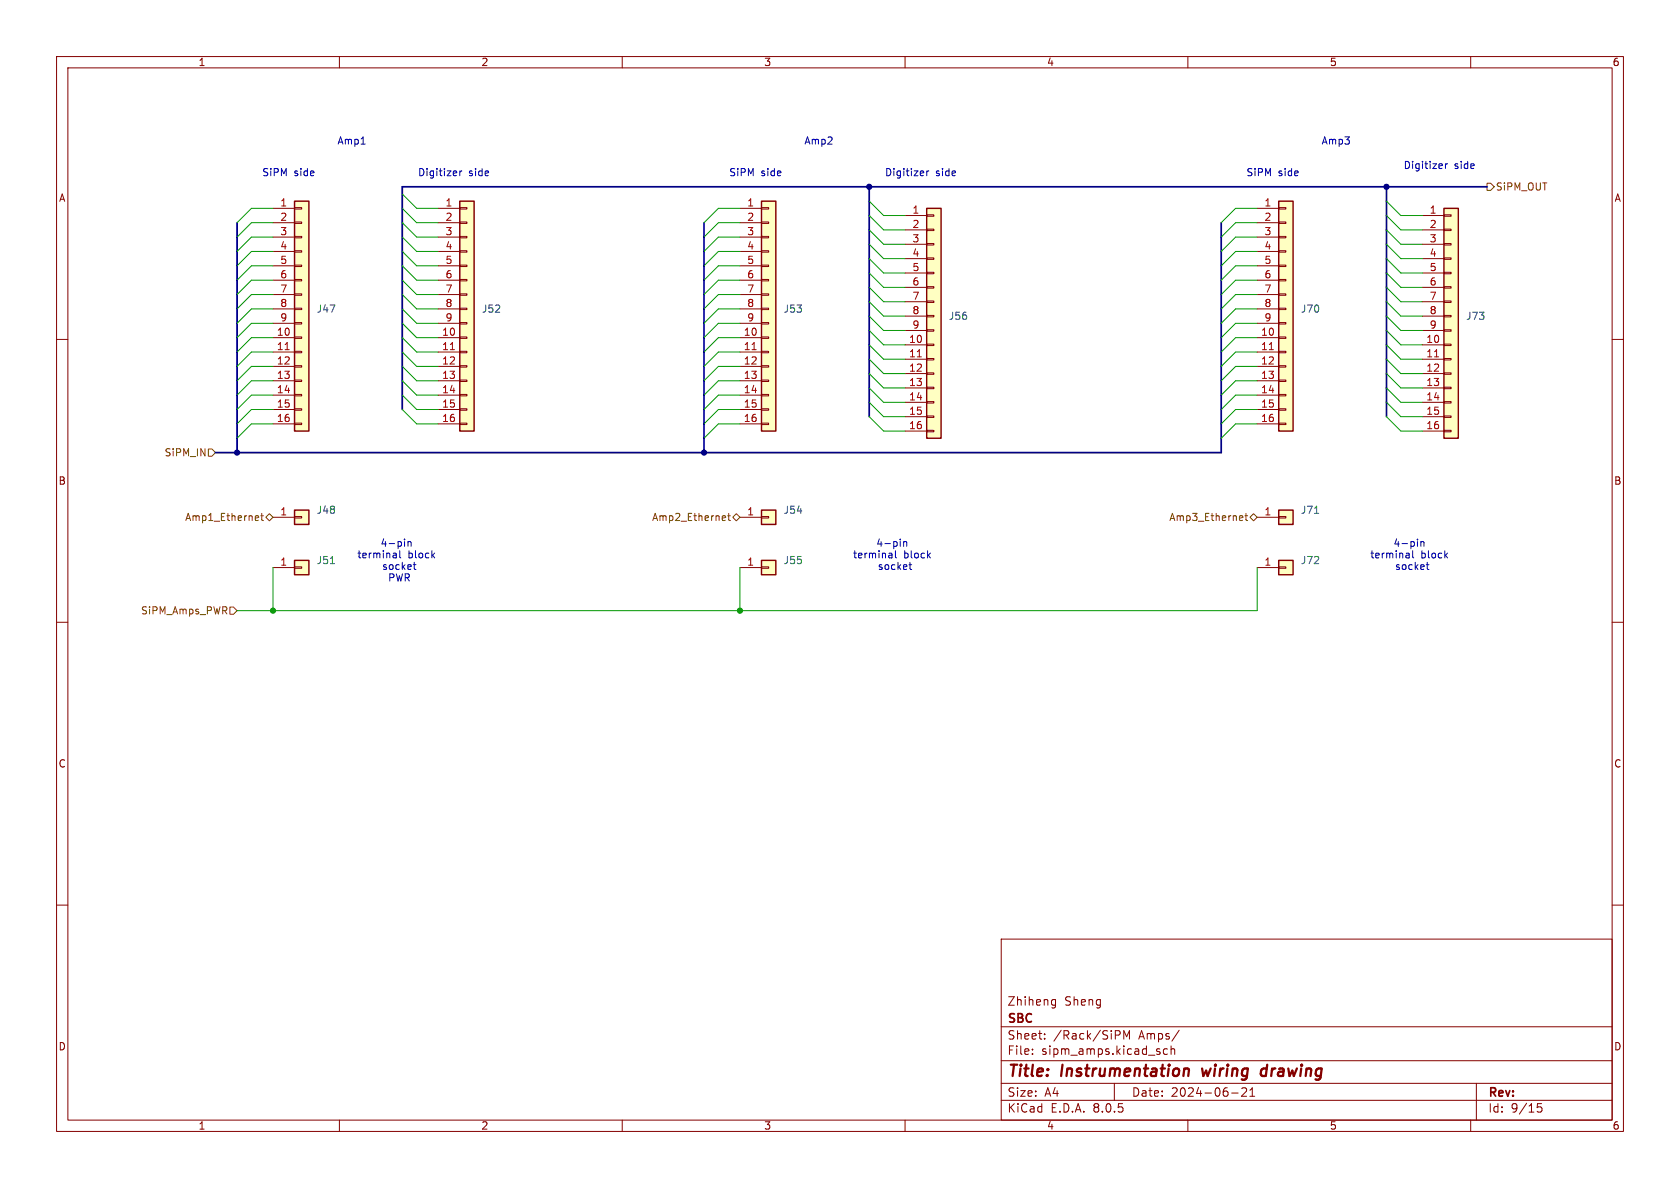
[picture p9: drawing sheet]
<svg xmlns="http://www.w3.org/2000/svg" width="297mm" height="210mm" viewBox="0 0 297 210" stroke-linecap="round" stroke-linejoin="round" font-family="sans-serif">
<g fill="none" stroke="#840000" stroke-width=".18">
<path d="M10 10h277v190h-277zM12 12h273v186h-273zM60 10v2M110 10v2M160 10v2M210 10v2M260 10v2M10 60h2M285 60h2M10 110h2M285 110h2M10 160h2"/>
<path d="M285 160h2M177 166h108v32h-108zM186 177.6h.6M186 176.8h.6M186.6 176.7v1.2l-.1 .2-.4 .1M60 198v2M110 198v2M160 198v2M177 194.5h108M177 191.5h108M177 187.5h108M177 181.5h108"/>
<path d="M182.5 186.3v.1M182.5 185.5v.1M184.7 183.6v.1M184.7 182.8v.1M197 191.5v3M197.2 182.2h.5l.3 .3-.1 .4-.7 .1M198.7 183.7v-1.5l.5 1.1 .5-1.1v1.5M206.4 185.5l-.4-.1-.3 .3v.4l.1 .2h.6M207 185.5l.2-.1 .4 .1 .1 .9M207 184.9v1.5M208.5 182.1l-1.3 2M210 198v2"/>
<path d="M217.7 193.2h1.2M220.3 192.4v.5l-.8 .9h.9M221 193.8h.8M221 192.7l.4-.4v1.5M260 198v2M261 191.5v6.5M272.5 195.1h-.7l-.1 .7 .3-.1h.5l.1 .3-.1 .5-.2 .1-.6-.1"/>
</g>
<path d="M209.7 188.9l.4 .1 .1 .2-.1 1M212.5 188.9l.2 1.3 .5-.9M223.9 189a.66 .66 0 0 0-1 .3v.5l.1 .3 .2 .1 .6-.1M224 188.2l-.2 2" fill="none" stroke="#840000" stroke-width=".4"/>
<path d="M226.1 35.6h2.5v40.6h-2.5z" fill="#ffffc2"/>
<g fill="none" stroke="#840000" stroke-width=".18">
<path d="M222.2 36.8h3.9M222.2 39.4h3.9M226.1 39.2h1.2v.3h-1.2zM226.1 36.7h1.2v.3h-1.2zM222.2 59.7h3.9M222.2 41.9h3.9M222.2 44.5h3.9M222.2 47h3.9M222.2 49.5h3.9M222.2 52.1h3.9M222.2 54.6h3.9M222.2 57.2h3.9"/>
<path d="M226.1 59.6h1.2v.2h-1.2zM226.1 57h1.2v.3h-1.2zM226.1 54.5h1.2v.2h-1.2zM226.1 51.9h1.2v.3h-1.2zM226.1 49.4h1.2v.3h-1.2zM226.1 46.9h1.2v.2h-1.2zM226.1 44.3h1.2v.3h-1.2zM226.1 41.8h1.2v.2h-1.2zM222.2 62.2h3.9M222.2 64.8h3.9M222.2 67.3h3.9M222.2 69.9h3.9"/>
<path d="M222.2 72.4h3.9M222.2 74.9h3.9M226.1 74.8h1.2v.3h-1.2zM226.1 72.3h1.2v.2h-1.2zM226.1 69.7h1.2v.3h-1.2zM226.1 67.2h1.2v.2h-1.2zM226.1 64.6h1.2v.3h-1.2zM226.1 62.1h1.2v.3h-1.2z"/>
</g>
<path d="M226.1 35.6h2.5v40.6h-2.5z" fill="none" stroke="#840000" stroke-width=".25"/>
<path d="M224.4 61.8h.7" fill="none" stroke="#a90000" stroke-width=".18"/>
<path d="M226.1 90.2h2.5v2.5h-2.5z" fill="#ffffc2"/>
<path d="M222.2 91.4h3.9M226.1 91.3h1.2v.3h-1.2z" fill="none" stroke="#840000" stroke-width=".18"/>
<path d="M226.1 90.2h2.5v2.5h-2.5z" fill="none" stroke="#840000" stroke-width=".25"/>
<path d="M232.4 90.7h.7" fill="none" stroke="#006464" stroke-width=".18"/>
<path d="M226.1 99.1h2.5v2.5h-2.5z" fill="#ffffc2"/>
<path d="M222.2 100.3h3.9M226.1 100.2h1.2v.3h-1.2z" fill="none" stroke="#840000" stroke-width=".18"/>
<path d="M226.1 99.1h2.5v2.5h-2.5z" fill="none" stroke="#840000" stroke-width=".25"/>
<path d="M52.1 90.2h2.5v2.5h-2.5z" fill="#ffffc2"/>
<path d="M48.3 91.4h3.8M52.1 91.3h1.2v.3h-1.2z" fill="none" stroke="#840000" stroke-width=".18"/>
<path d="M52.1 90.2h2.5v2.5h-2.5z" fill="none" stroke="#840000" stroke-width=".25"/>
<path d="M81.3 35.6h2.5v40.6h-2.5z" fill="#ffffc2"/>
<g fill="none" stroke="#840000" stroke-width=".18">
<path d="M77.5 36.8h3.8M77.5 39.4h3.8M81.3 39.2h1.2v.3h-1.2zM81.3 36.7h1.2v.3h-1.2zM77.5 59.7h3.8M77.5 41.9h3.8M77.5 44.5h3.8M77.5 47h3.8M77.5 49.5h3.8M77.5 52.1h3.8M77.5 54.6h3.8M77.5 57.2h3.8"/>
<path d="M81.3 59.6h1.2v.2h-1.2zM81.3 57h1.2v.3h-1.2zM81.3 54.5h1.2v.2h-1.2zM81.3 51.9h1.2v.3h-1.2zM81.3 49.4h1.2v.3h-1.2zM81.3 46.9h1.2v.2h-1.2zM81.3 44.3h1.2v.3h-1.2zM81.3 41.8h1.2v.2h-1.2zM77.5 62.2h3.8M77.5 64.8h3.8M77.5 67.3h3.8M77.5 69.9h3.8"/>
<path d="M77.5 72.4h3.8M77.5 74.9h3.8M81.3 74.8h1.2v.3h-1.2zM81.3 72.3h1.2v.2h-1.2zM81.3 69.7h1.2v.3h-1.2zM81.3 67.2h1.2v.2h-1.2zM81.3 64.6h1.2v.3h-1.2zM81.3 62.1h1.2v.3h-1.2z"/>
</g>
<path d="M81.3 35.6h2.5v40.6h-2.5z" fill="none" stroke="#840000" stroke-width=".25"/>
<path d="M79.6 61.8h.7" fill="none" stroke="#a90000" stroke-width=".18"/>
<path d="M52.1 99.1h2.5v2.5h-2.5z" fill="#ffffc2"/>
<path d="M48.3 100.3h3.8M52.1 100.2h1.2v.3h-1.2z" fill="none" stroke="#840000" stroke-width=".18"/>
<path d="M52.1 99.1h2.5v2.5h-2.5z" fill="none" stroke="#840000" stroke-width=".25"/>
<path d="M58.4 99.6h.7" fill="none" stroke="#006464" stroke-width=".18"/>
<path d="M134.6 90.2h2.6v2.5h-2.6z" fill="#ffffc2"/>
<path d="M130.8 91.4h3.8M134.6 91.3h1.3v.3h-1.3z" fill="none" stroke="#840000" stroke-width=".18"/>
<path d="M134.6 90.2h2.6v2.5h-2.6z" fill="none" stroke="#840000" stroke-width=".25"/>
<path d="M255.3 36.8h2.5v40.7h-2.5z" fill="#ffffc2"/>
<g fill="none" stroke="#840000" stroke-width=".18">
<path d="M251.5 38.1h3.8M255.3 38h1.2v.2h-1.2zM251.5 40.6h3.8M251.5 43.2h3.8M251.5 45.7h3.8M251.5 48.3h3.8M251.5 50.8h3.8M251.5 53.3h3.8M251.5 55.9h3.8M251.5 58.4h3.8M255.3 58.3h1.2v.2h-1.2zM255.3 55.8h1.2v.2h-1.2z"/>
<path d="M255.3 53.2h1.2v.3h-1.2zM255.3 50.7h1.2v.2h-1.2zM255.3 48.1h1.2v.3h-1.2zM255.3 45.6h1.2v.2h-1.2zM255.3 43.1h1.2v.2h-1.2zM255.3 40.5h1.2v.3h-1.2zM251.5 61h3.8M251.5 63.5h3.8M251.5 66h3.8M251.5 68.6h3.8M251.5 71.1h3.8M251.5 73.7h3.8"/>
<path d="M251.5 76.2h3.8M255.3 76.1h1.2v.2h-1.2zM255.3 73.5h1.2v.3h-1.2zM255.3 71h1.2v.2h-1.2zM255.3 68.5h1.2v.2h-1.2zM255.3 65.9h1.2v.3h-1.2zM255.3 63.4h1.2v.2h-1.2zM255.3 60.8h1.2v.3h-1.2z"/>
</g>
<path d="M255.3 36.8h2.5v40.7h-2.5z" fill="none" stroke="#840000" stroke-width=".25"/>
<path d="M253.6 63.1h.7" fill="none" stroke="#a90000" stroke-width=".18"/>
<path d="M134.6 99.1h2.6v2.5h-2.6z" fill="#ffffc2"/>
<path d="M130.8 100.3h3.8M134.6 100.2h1.3v.3h-1.3z" fill="none" stroke="#840000" stroke-width=".18"/>
<path d="M134.6 99.1h2.6v2.5h-2.6z" fill="none" stroke="#840000" stroke-width=".25"/>
<path d="M134.6 35.6h2.6v40.6h-2.6z" fill="#ffffc2"/>
<g fill="none" stroke="#840000" stroke-width=".18">
<path d="M130.8 36.8h3.8M130.8 39.4h3.8M134.6 39.2h1.3v.3h-1.3zM134.6 36.7h1.3v.3h-1.3zM130.8 59.7h3.8M130.8 41.9h3.8M130.8 44.5h3.8M130.8 47h3.8M130.8 49.5h3.8M130.8 52.1h3.8M130.8 54.6h3.8M130.8 57.2h3.8"/>
<path d="M134.6 59.6h1.3v.2h-1.3zM134.6 57h1.3v.3h-1.3zM134.6 54.5h1.3v.2h-1.3zM134.6 51.9h1.3v.3h-1.3zM134.6 49.4h1.3v.3h-1.3zM134.6 46.9h1.3v.2h-1.3zM134.6 44.3h1.3v.3h-1.3zM134.6 41.8h1.3v.2h-1.3zM130.8 62.2h3.8M130.8 64.8h3.8M130.8 67.3h3.8M130.8 69.9h3.8"/>
<path d="M130.8 72.4h3.8M130.8 74.9h3.8M134.6 74.8h1.3v.3h-1.3zM134.6 72.3h1.3v.2h-1.3zM134.6 69.7h1.3v.3h-1.3zM134.6 67.2h1.3v.2h-1.3zM134.6 64.6h1.3v.3h-1.3zM134.6 62.1h1.3v.3h-1.3z"/>
</g>
<path d="M134.6 35.6h2.6v40.6h-2.6z" fill="none" stroke="#840000" stroke-width=".25"/>
<path d="M133 61.8h.7" fill="none" stroke="#a90000" stroke-width=".18"/>
<path d="M163.8 36.8h2.6v40.7h-2.6z" fill="#ffffc2"/>
<g fill="none" stroke="#840000" stroke-width=".18">
<path d="M160 38.1h3.8M163.8 38h1.3v.2h-1.3zM160 40.6h3.8M160 43.2h3.8M160 45.7h3.8M160 48.3h3.8M160 50.8h3.8M160 53.3h3.8M160 55.9h3.8M160 58.4h3.8M163.8 58.3h1.3v.2h-1.3zM163.8 55.8h1.3v.2h-1.3z"/>
<path d="M163.8 53.2h1.3v.3h-1.3zM163.8 50.7h1.3v.2h-1.3zM163.8 48.1h1.3v.3h-1.3zM163.8 45.6h1.3v.2h-1.3zM163.8 43.1h1.3v.2h-1.3zM163.8 40.5h1.3v.3h-1.3zM160 61h3.8M160 63.5h3.8M160 66h3.8M160 68.6h3.8M160 71.1h3.8M160 73.7h3.8"/>
<path d="M160 76.2h3.8M163.8 76.1h1.3v.2h-1.3zM163.8 73.5h1.3v.3h-1.3zM163.8 71h1.3v.2h-1.3zM163.8 68.5h1.3v.2h-1.3zM163.8 65.9h1.3v.3h-1.3zM163.8 63.4h1.3v.2h-1.3zM163.8 60.8h1.3v.3h-1.3z"/>
</g>
<path d="M163.8 36.8h2.6v40.7h-2.6z" fill="none" stroke="#840000" stroke-width=".25"/>
<path d="M162.2 63.1h.7" fill="none" stroke="#a90000" stroke-width=".18"/>
<path d="M52.1 35.6h2.5v40.6h-2.5z" fill="#ffffc2"/>
<g fill="none" stroke="#840000" stroke-width=".18">
<path d="M48.3 36.8h3.8M48.3 39.4h3.8M52.1 39.2h1.2v.3h-1.2zM52.1 36.7h1.2v.3h-1.2zM48.3 59.7h3.8M48.3 41.9h3.8M48.3 44.5h3.8M48.3 47h3.8M48.3 49.5h3.8M48.3 52.1h3.8M48.3 54.6h3.8M48.3 57.2h3.8"/>
<path d="M52.1 59.6h1.2v.2h-1.2zM52.1 57h1.2v.3h-1.2zM52.1 54.5h1.2v.2h-1.2zM52.1 51.9h1.2v.3h-1.2zM52.1 49.4h1.2v.3h-1.2zM52.1 46.9h1.2v.2h-1.2zM52.1 44.3h1.2v.3h-1.2zM52.1 41.8h1.2v.2h-1.2zM48.3 62.2h3.8M48.3 64.8h3.8M48.3 67.3h3.8M48.3 69.9h3.8"/>
<path d="M48.3 72.4h3.8M48.3 74.9h3.8M52.1 74.8h1.2v.3h-1.2zM52.1 72.3h1.2v.2h-1.2zM52.1 69.7h1.2v.3h-1.2zM52.1 67.2h1.2v.2h-1.2zM52.1 64.6h1.2v.3h-1.2zM52.1 62.1h1.2v.3h-1.2z"/>
</g>
<path d="M52.1 35.6h2.5v40.6h-2.5z" fill="none" stroke="#840000" stroke-width=".25"/>
<path d="M50.4 61.8h.7" fill="none" stroke="#a90000" stroke-width=".18"/>
<g fill="none" stroke="#725600" stroke-width=".18">
<path d="M262.9 32.4h.6l.7 .6-.7 .7h-.6zM36.8 79.4h.7l.6 .6-.6 .6h-.7zM45.3 91.2h.4v.3l-.6 .1M45.7 92h-.4M46.1 91.2h.5M46.3 90.7v1.1l.3 .2M47 91.4l.6-.6 .7 .6-.7 .7zM127.9 91.2h.3l.1 .3-.6 .1M128.2 92h-.3M128.6 91.2h.5M128.8 90.7v1.1l.3 .2M129.5 91.4l.7-.6 .6 .6-.6 .7z"/>
<path d="M219.3 91.2h.4v.3l-.6 .1M219.7 92h-.4M220.1 91.2h.5M220.3 90.7v1.1l.3 .2M221.6 90.8l.6 .6-.6 .7-.6-.7zM40.6 107.3h.7l.6 .7-.6 .6h-.7z"/>
</g>
<g fill="none" stroke="#0000c2" stroke-width=".18">
<path d="M63.8 25.5h.8M81.3 30.2v.9M81.7 30.2l-.4 .3M163.8 30.2v.9M164.2 30.2l-.4 .3M255.5 28.9v.9M255.9 28.9l-.4 .3M70 97.8l.1 .8M70.1 98.6h-.5M70.1 98.1h-.5M70.7 97.4v1l.2 .2M72.1 95.9l.2-.2 .3 .1 .1 .8"/>
<path d="M72.1 95.7v.9M73.1 99.8h.4M73.2 99.4v1.1l.3 .2M157.6 97.8l.1 .8M157.7 98.6h-.4M157.7 98.1h-.4M158.3 97.4v1l.2 .2M159.8 95.9l.1-.2 .3 .1 .1 .8M159.8 95.7v.9M160.7 99.8h.5M160.9 99.4v1.1l.3 .2M249.1 97.8v.8"/>
<path d="M249.1 98.6h-.4M249.1 98.1h-.4M249.7 97.4v1l.2 .2M251.2 95.7v.9M251.2 95.9l.2-.2 .3 .1v.8M252.1 99.8h.5M252.3 99.4v1.1l.3 .2"/>
</g>
<path d="M41.9 39.4v40.6M124.5 39.4v40.6M153.7 33v40.7M215.9 39.4v40.6h-177.8M245.1 33v40.7M262.9 33h-191.8v39.4" fill="none" stroke="#000084" stroke-width=".3"/>
<g fill="none" stroke="#009600" stroke-width=".18">
<path d="M48.3 36.8h-3.9l-2.5 2.6M48.3 39.4h-3.9l-2.5 2.5M71.1 34.3l2.6 2.5h3.8M71.1 39.4l2.6 2.5h3.8M71.1 36.8l2.6 2.6h3.8M130.8 36.8h-3.8l-2.5 2.6M130.8 39.4h-3.8l-2.5 2.5M153.7 38.1l2.5 2.5h3.8M153.7 35.6l2.5 2.5h3.8M222.2 36.8h-3.8l-2.5 2.6M222.2 39.4h-3.8l-2.5 2.5M245.1 38.1l2.5 2.5h3.9"/>
<path d="M245.1 35.6l2.5 2.5h3.9M48.3 52.1h-3.9l-2.5 2.5M48.3 54.6h-3.9l-2.5 2.6M48.3 57.2h-3.9l-2.5 2.5M48.3 49.5h-3.9l-2.5 2.6M48.3 44.5h-3.9l-2.5 2.5M48.3 47h-3.9l-2.5 2.5M48.3 41.9h-3.9l-2.5 2.6M48.3 59.7h-3.9l-2.5 2.5M71.1 49.5l2.6 2.6h3.8M71.1 52.1l2.6 2.5h3.8M71.1 54.6l2.6 2.6h3.8"/>
<path d="M71.1 47l2.6 2.5h3.8M71.1 41.9l2.6 2.6h3.8M71.1 44.5l2.6 2.5h3.8M71.1 59.7l2.6 2.5h3.8M71.1 57.2l2.6 2.5h3.8M130.8 52.1h-3.8l-2.5 2.5M130.8 54.6h-3.8l-2.5 2.6M130.8 57.2h-3.8l-2.5 2.5M130.8 49.5h-3.8l-2.5 2.6M130.8 44.5h-3.8l-2.5 2.5M130.8 47h-3.8l-2.5 2.5M130.8 41.9h-3.8l-2.5 2.6"/>
<path d="M130.8 59.7h-3.8l-2.5 2.5M153.7 43.2l2.5 2.5h3.8M153.7 45.7l2.5 2.6h3.8M153.7 53.3l2.5 2.6h3.8M153.7 50.8l2.5 2.5h3.8M153.7 55.9l2.5 2.5h3.8M153.7 40.6l2.5 2.6h3.8M153.7 48.3l2.5 2.5h3.8M153.7 58.4l2.5 2.6h3.8M222.2 52.1h-3.8l-2.5 2.5M222.2 54.6h-3.8l-2.5 2.6M222.2 57.2h-3.8l-2.5 2.5"/>
<path d="M222.2 49.5h-3.8l-2.5 2.6M222.2 44.5h-3.8l-2.5 2.5M222.2 47h-3.8l-2.5 2.5M222.2 41.9h-3.8l-2.5 2.6M222.2 59.7h-3.8l-2.5 2.5M245.1 43.2l2.5 2.5h3.9M245.1 45.7l2.5 2.6h3.9M245.1 53.3l2.5 2.6h3.9M245.1 50.8l2.5 2.5h3.9M245.1 55.9l2.5 2.5h3.9M245.1 40.6l2.5 2.6h3.9M245.1 48.3l2.5 2.5h3.9"/>
<path d="M245.1 58.4l2.5 2.6h3.9M48.3 67.3h-3.9l-2.5 2.6M48.3 72.4h-3.9l-2.5 2.5M48.3 69.9h-3.9l-2.5 2.5M48.3 64.8h-3.9l-2.5 2.5M48.3 62.2h-3.9l-2.5 2.6M48.3 74.9h-3.9l-2.5 2.6M71.1 64.8l2.6 2.5h3.8M71.1 69.9l2.6 2.5h3.8M71.1 67.3l2.6 2.6h3.8M71.1 62.2l2.6 2.6h3.8M71.1 72.4l2.6 2.5h3.8"/>
<path d="M130.8 67.3h-3.8l-2.5 2.6M130.8 72.4h-3.8l-2.5 2.5M130.8 69.9h-3.8l-2.5 2.5M130.8 64.8h-3.8l-2.5 2.5M130.8 62.2h-3.8l-2.5 2.6M130.8 74.9h-3.8l-2.5 2.6M153.7 73.7l2.5 2.5h3.8M153.7 68.6l2.5 2.5h3.8M153.7 71.1l2.5 2.6h3.8M153.7 63.5l2.5 2.5h3.8M153.7 66l2.5 2.6h3.8M153.7 61l2.5 2.5h3.8"/>
<path d="M222.2 67.3h-3.8l-2.5 2.6M222.2 72.4h-3.8l-2.5 2.5M222.2 69.9h-3.8l-2.5 2.5M222.2 64.8h-3.8l-2.5 2.5M222.2 62.2h-3.8l-2.5 2.6M222.2 74.9h-3.8l-2.5 2.6M245.1 73.7l2.5 2.5h3.9M245.1 68.6l2.5 2.5h3.9M245.1 71.1l2.5 2.6h3.9M245.1 63.5l2.5 2.5h3.9M245.1 66l2.5 2.6h3.9M245.1 61l2.5 2.5h3.9"/>
<path d="M48.3 100.3v7.7M130.8 100.3v7.7M222.2 100.3v7.7h-180.3"/>
</g>
<g fill="#000084" stroke="#000084" stroke-width=".18">
<circle cx="245.1" cy="33" r=".46"/>
<circle cx="153.7" cy="33" r=".46"/>
<circle cx="124.5" cy="80" r=".46"/>
<circle cx="41.9" cy="80" r=".46"/>
</g>
<g fill="#009600" stroke="#009600" stroke-width=".18">
<circle cx="130.8" cy="108" r=".46"/>
<circle cx="48.3" cy="108" r=".46"/>
</g>
<g font-size="2.8" fill="#840000">
<text x="178" y="190.9">Title:</text>
<text x="187.7" y="190.9">Instrumentation</text>
<text x="213.4" y="190.9">wiring</text>
<text x="224.6" y="190.9">drawing</text>
</g>
<g font-size="2.1" fill="#840000">
<text x="178" y="178">Zhiheng</text>
<text x="188.2" y="178">Sheng</text>
<text x="178" y="184">Sheet:</text>
<text x="178" y="181.2">SBC</text>
<text x="186.2" y="184">/Rack/SiPM</text>
<text x="201.4" y="184">Amps/</text>
<text x="178" y="186.7">File:</text>
<text x="184.1" y="186.7">sipm_amps.kicad_sch</text>
<text x="178" y="196.9">KiCad</text>
<text x="178" y="194.1">Size:</text>
<text x="184.7" y="194.1">A4</text>
<text x="185.7" y="196.9">E.D.A.</text>
<text x="193.3" y="196.9">8.0.5</text>
<text x="200" y="194.1">Date:</text>
<text x="207" y="194.1">2024-06-21</text>
<text x="263" y="194.3">Rev:</text>
<text x="263" y="196.9">Id:</text>
<text x="267.1" y="196.9">9/15</text>
</g>
<g font-size="1.8" fill="#840000">
<text x="35" y="11.9">1</text>
<text x="85" y="11.9">2</text>
<text x="135" y="11.9">3</text>
<text x="185" y="11.9">4</text>
<text x="235" y="11.9">5</text>
<text x="285" y="11.9">6</text>
<text x="10.3" y="35.9">A</text>
<text x="285.3" y="35.9">A</text>
<text x="10.3" y="85.9">B</text>
<text x="285.3" y="85.9">B</text>
<text x="10.3" y="135.9">C</text>
<text x="285.3" y="135.9">C</text>
<text x="10.3" y="185.9">D</text>
<text x="285.3" y="185.9">D</text>
<text x="35" y="199.9">1</text>
<text x="85" y="199.9">2</text>
<text x="135" y="199.9">3</text>
<text x="185" y="199.9">4</text>
<text x="235" y="199.9">5</text>
<text x="285" y="199.9">6</text>
</g>
<g font-size="1.8" fill="#0000c2">
<text x="59.6" y="25.8">Amp1</text>
<text x="142.1" y="25.8">Amp2</text>
<text x="233.5" y="25.8">Amp3</text>
<text x="46.3" y="31.3">SiPM</text>
<text x="52" y="31.3">side</text>
<text x="73.8" y="31.3">Digitizer</text>
<text x="82.8" y="31.3">side</text>
<text x="128.8" y="31.3">SiPM</text>
<text x="134.5" y="31.3">side</text>
<text x="156.4" y="31.3">Digitizer</text>
<text x="165.4" y="31.3">side</text>
<text x="220.3" y="31.3">SiPM</text>
<text x="226" y="31.3">side</text>
<text x="248.1" y="30.1">Digitizer</text>
<text x="257.1" y="30.1">side</text>
<text x="63.1" y="98.9">terminal</text>
<text x="67.2" y="96.9">4-pin</text>
<text x="67.5" y="101">socket</text>
<text x="72.1" y="98.9">block</text>
<text x="150.7" y="98.9">terminal</text>
<text x="154.8" y="96.9">4-pin</text>
<text x="155.1" y="101">socket</text>
<text x="159.7" y="98.9">block</text>
<text x="242.1" y="98.9">terminal</text>
<text x="246.3" y="96.9">4-pin</text>
<text x="246.5" y="101">socket</text>
<text x="251.2" y="98.9">block</text>
<text x="68.5" y="103">PWR</text>
</g>
<g font-size="1.8" fill="#725600">
<text x="264.4" y="33.9">SiPM_OUT</text>
<text x="29" y="80.9">SiPM_IN</text>
<text x="32.6" y="92.3">Amp1_Ethernet</text>
<text x="115.2" y="92.3">Amp2_Ethernet</text>
<text x="206.6" y="92.3">Amp3_Ethernet</text>
<text x="24.8" y="108.8">SiPM_Amps_PWR</text>
</g>
<g font-size="1.8" fill="#a90000">
<text x="49.5" y="36.6">1</text>
<text x="49.5" y="39.1">2</text>
<text x="49.5" y="41.7">3</text>
<text x="78.7" y="36.6">1</text>
<text x="78.7" y="39.1">2</text>
<text x="78.7" y="41.7">3</text>
<text x="132" y="36.6">1</text>
<text x="132" y="39.1">2</text>
<text x="132" y="41.7">3</text>
<text x="161.2" y="37.8">1</text>
<text x="161.2" y="40.4">2</text>
<text x="223.4" y="36.6">1</text>
<text x="223.4" y="39.1">2</text>
<text x="223.4" y="41.7">3</text>
<text x="252.7" y="37.8">1</text>
<text x="252.7" y="40.4">2</text>
<text x="49.5" y="44.2">4</text>
<text x="49.5" y="46.7">5</text>
<text x="78.7" y="44.2">4</text>
<text x="78.7" y="46.7">5</text>
<text x="132" y="44.2">4</text>
<text x="132" y="46.7">5</text>
<text x="161.2" y="42.9">3</text>
<text x="161.2" y="45.5">4</text>
<text x="223.4" y="44.2">4</text>
<text x="223.4" y="46.7">5</text>
<text x="252.7" y="42.9">3</text>
<text x="252.7" y="45.5">4</text>
<text x="49.5" y="49.3">6</text>
<text x="49.5" y="51.8">7</text>
<text x="78.7" y="49.3">6</text>
<text x="78.7" y="51.8">7</text>
<text x="132" y="49.3">6</text>
<text x="132" y="51.8">7</text>
<text x="161.2" y="48">5</text>
<text x="161.2" y="50.5">6</text>
<text x="161.2" y="53.1">7</text>
<text x="223.4" y="49.3">6</text>
<text x="223.4" y="51.8">7</text>
<text x="252.7" y="48">5</text>
<text x="252.7" y="50.5">6</text>
<text x="252.7" y="53.1">7</text>
<text x="48.9" y="59.4">10</text>
<text x="49.5" y="54.4">8</text>
<text x="49.5" y="56.9">9</text>
<text x="78.1" y="59.4">10</text>
<text x="78.7" y="54.4">8</text>
<text x="78.7" y="56.9">9</text>
<text x="131.4" y="59.4">10</text>
<text x="132" y="54.4">8</text>
<text x="132" y="56.9">9</text>
<text x="161.2" y="55.6">8</text>
<text x="161.2" y="58.2">9</text>
<text x="222.8" y="59.4">10</text>
<text x="223.4" y="54.4">8</text>
<text x="223.4" y="56.9">9</text>
<text x="252.7" y="55.6">8</text>
<text x="252.7" y="58.2">9</text>
<text x="48.9" y="62">11</text>
<text x="48.9" y="64.5">12</text>
<text x="78.1" y="62">11</text>
<text x="78.1" y="64.5">12</text>
<text x="131.4" y="62">11</text>
<text x="131.4" y="64.5">12</text>
<text x="160.6" y="60.7">10</text>
<text x="160.6" y="63.2">11</text>
<text x="160.6" y="65.8">12</text>
<text x="222.8" y="62">11</text>
<text x="222.8" y="64.5">12</text>
<text x="252.1" y="60.7">10</text>
<text x="252.1" y="63.2">11</text>
<text x="252.1" y="65.8">12</text>
<text x="48.9" y="67.1">13</text>
<text x="48.9" y="69.6">14</text>
<text x="78.1" y="67.1">13</text>
<text x="78.1" y="69.6">14</text>
<text x="131.4" y="67.1">13</text>
<text x="131.4" y="69.6">14</text>
<text x="160.6" y="68.3">13</text>
<text x="160.6" y="70.9">14</text>
<text x="222.8" y="67.1">13</text>
<text x="222.8" y="69.6">14</text>
<text x="252.1" y="68.3">13</text>
<text x="252.1" y="70.9">14</text>
<text x="48.9" y="72.1">15</text>
<text x="48.9" y="74.7">16</text>
<text x="78.1" y="72.1">15</text>
<text x="78.1" y="74.7">16</text>
<text x="131.4" y="72.1">15</text>
<text x="131.4" y="74.7">16</text>
<text x="160.6" y="73.4">15</text>
<text x="160.6" y="75.9">16</text>
<text x="222.8" y="72.1">15</text>
<text x="222.8" y="74.7">16</text>
<text x="252.1" y="73.4">15</text>
<text x="252.1" y="75.9">16</text>
<text x="49.5" y="91.2">1</text>
<text x="132" y="91.2">1</text>
<text x="223.4" y="91.2">1</text>
<text x="49.5" y="100.1">1</text>
<text x="132" y="100.1">1</text>
<text x="223.4" y="100.1">1</text>
</g>
<g font-size="1.8" fill="#006464">
<text x="55.9" y="55.5">J47</text>
<text x="85.1" y="55.5">J52</text>
<text x="138.4" y="55.5">J53</text>
<text x="167.6" y="56.7">J56</text>
<text x="229.9" y="55.5">J70</text>
<text x="259.1" y="56.7">J73</text>
<text x="55.9" y="91">J48</text>
<text x="138.4" y="91">J54</text>
<text x="229.9" y="91">J71</text>
<text x="55.9" y="99.9">J51</text>
<text x="138.4" y="99.9">J55</text>
<text x="229.9" y="99.9">J72</text>
</g>
</svg>
